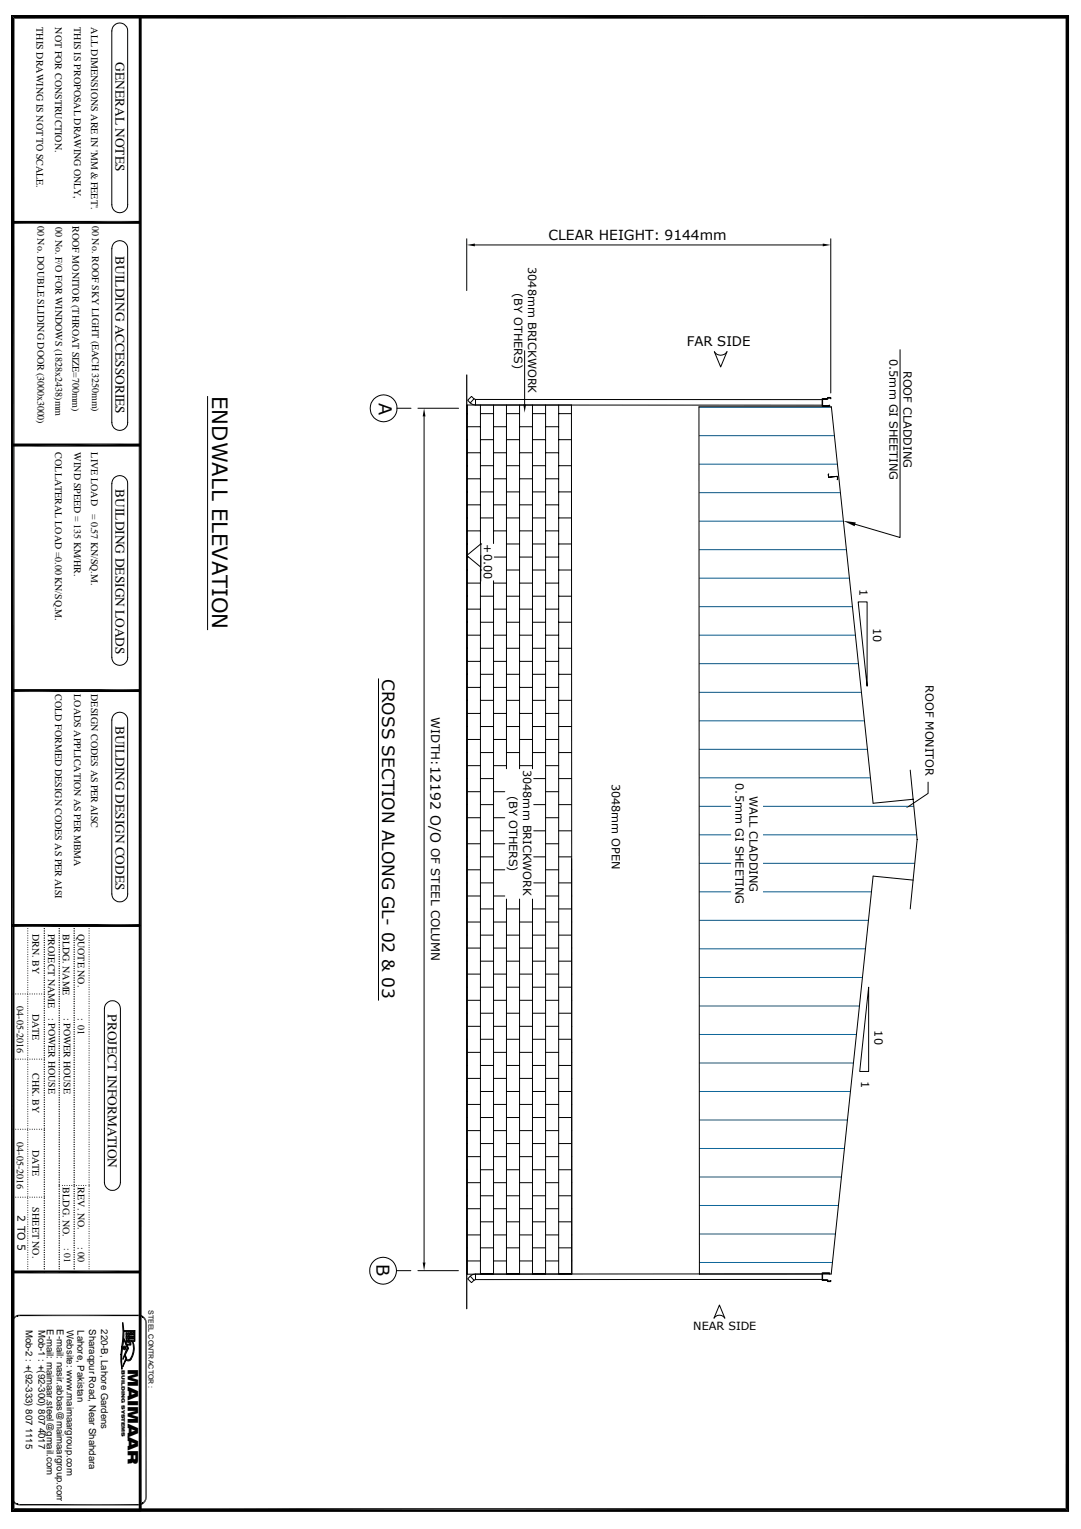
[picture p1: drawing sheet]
<svg xmlns="http://www.w3.org/2000/svg" width="297mm" height="420mm" viewBox="0 0 297 420" stroke-linecap="round" stroke-linejoin="round" font-family="sans-serif">
<g fill="none" stroke="#000" stroke-width=".27">
<path d="M3.2 4.3h290.1v410.6h-290.1zM3.2 4.3h35.3v410.6h-35.3h24.1M30.7 8.5h.1M31.3 7a2.16 2.16 0 0 1 2.4-.5 2.16 2.16 0 0 1 1.3 2v47.7a2.18 2.18 0 0 1-2.1 2.2 2.18 2.18 0 0 1-2.2-2.2v-47.7l.3-1.1zM293.3 4.3h.1M30.7 56.2h.1M35 56.2h.1M3.2 61h35.3M30.7 68.3h.1M31.3 66.7a2.19 2.19 0 0 1 2.4-.5 2.19 2.19 0 0 1 1.3 2.1v47.7a2.18 2.18 0 0 1-2.1 2.2 2.18 2.18 0 0 1-2.2-2.2v-47.7l.3-1.1zM128.1 65.6v14.2M130.3 67.3h95.5"/>
<path d="M228 65.6v42.3M144 96.3v14.8M196.1 96.6a2.03 2.03 0 0 0 3.4 0l-1.7 4.2zM247 96v51.6l-12.3-3.7M30.7 116h.1M35 116h.1M57 108.7v64.3M109 112.1h3.8M114.7 112.1h11.2M116.4 114.3v232.3M128.1 113.6h.2M128.3 111.2v41.2"/>
<path d="M128.3 117.2h3.6M129 110.6l1.4 .6M130.1 109.5l-.7-.7-1 1.1 .7 .8M130.1 109.5l.4 .2h95.1M130.1 109.5l-1 1.1M130.5 109.7v1.5h95.1M131.9 111.2v38.2h.3M131.9 113.6h3.6M135.5 111.2v38M135.5 117.2h3.5M139 111.2v99.9M139 113.6h3.6"/>
<path d="M142.6 111.2v99.9M142.6 117.2h3.5M146.1 111.2v99.9M146.1 113.6h3.6M149.7 111.2v238.6M149.7 117.2h3.6M153.3 111.2v238.6M153.3 113.6h3.5M156.8 111.2l.2 238.6zM156.8 111.2h-28.7v238.6h28.9M225.6 109.5h1.4l.2-.4h.8v.4l-.7-.2-.1 .3h-1.4v1.8h1.7l.2-.2v.3h-2.1zM3.2 122.2h35.3"/>
<path d="M30.7 132.8h.1M31.3 131.2a2.19 2.19 0 0 1 2.4-.4 2.19 2.19 0 0 1 1.3 2v47.7a2.18 2.18 0 0 1-2.1 2.2 2.18 2.18 0 0 1-2.2-2.2v-47.7l.3-1.1zM128.1 120.7h.2M128.1 127.9h.2M128.1 135.1h.2M128.3 124.3h3.6M128.3 131.5h3.6M128.3 138.6h3.6M131.9 120.7h3.6M131.9 127.9h3.6M131.9 135.1h3.6M135.5 124.3h3.5"/>
<path d="M135.5 131.5h3.5M135.5 138.6h3.5M139 120.7h3.6M139 127.9h3.6M139 135.1h3.6M142.6 124.3h3.5M142.6 131.5h3.5M142.6 138.6h3.5M146.1 120.7h3.6M146.1 127.9h3.6M146.1 135.1h3.6M149.7 124.3h3.6"/>
<path d="M149.7 131.5h3.6M149.7 138.6h3.6M153.3 120.7h3.5M153.3 127.9h3.5M153.3 135.1h3.5M227.4 130.1v.9l2.4-.2 .1 .7-.1 .2v-.9l-2.4 .2zM128.1 152.5l3.8-3.1v6.3zM128.1 142.2h.2M128.1 149.4h.2M128.1 156.5h.2M128.3 152.7v197.1M128.3 145.8h3.6"/>
<path d="M128.3 152.9h.3M131.9 155.6v194.2M131.9 142.2h3.6M131.9 156.5h.3M131.9 152.5v7.1M135.5 159.5v190.3M135.5 145.8h3.5M135.7 152.9h3.3M139 142.2h3.6M139 149.4h3.6M139 156.5h3.6M142.6 145.8h3.5"/>
<path d="M142.6 152.9h3.5M146.1 142.2h3.6M146.1 149.4h3.6M146.1 156.5h3.6M149.7 145.8h3.6M149.7 152.9h3.6M153.3 142.2h3.5M153.3 149.4h3.5M153.3 156.5h3.6M128.1 163.7h.2M128.1 170.8h.2M128.1 178h.2"/>
<path d="M128.3 160.1h3.6M128.3 167.2h3.6M128.3 174.4h3.6M131.9 163.7h3.6M131.9 170.8h3.6M131.9 178h3.6M135.5 160.1h3.5M135.5 167.2h3.5M135.5 174.4h3.5M139 163.7h3.6M139 170.8h3.6M139 178h3.6"/>
<path d="M142.6 160.1h3.5M142.6 167.2h3.5M142.6 174.4h3.5M146.1 163.7h3.6M146.1 170.8h3.6M146.1 178h3.6M149.7 160.1h3.6M149.7 167.2h3.6M149.7 174.4h3.6M153.3 163.7h3.6M153.3 170.8h3.6M153.3 178h3.6"/>
<path d="M235.5 165.3h2.5v23.1zM3.2 189.6h35.3M30.7 180.5h.1M30.7 197.7h.1M31.3 196.2a2.19 2.19 0 0 1 2.4-.5 2.19 2.19 0 0 1 1.3 2v47.8a2.18 2.18 0 0 1-2.1 2.1 2.18 2.18 0 0 1-2.2-2.1v-47.8zM35 180.5h.1M103.9 186.4v88.2M128.1 185.1h.2M128.1 192.3h.2M128.1 199.5h.2M128.3 181.6h3.6M128.3 188.7h3.6"/>
<path d="M128.3 195.9h3.6M131.9 185.1h3.6M131.9 192.3h3.6M131.9 199.5h3.6M135.5 181.6h3.5M135.5 188.7h3.5M135.5 195.9h3.5M139 185.1h3.6M139 192.3h3.6M139 199.5h3.6M142.6 181.6h3.5M142.6 188.7h3.5"/>
<path d="M142.6 195.9h3.5M146.1 185.1h3.6M146.1 192.3h3.6M146.1 199.5h3.6M149.7 181.6h3.6M149.7 188.7h3.6M149.7 195.9h3.6M153.3 185.1h3.6M153.3 192.3h3.6M153.3 199.5h3.6M128.1 206.6h.2M128.1 213.8h.2"/>
<path d="M128.3 203h3.6M128.3 210.2h3.6M128.3 217.4h3.6M131.9 206.6h3.6M131.9 213.8h3.6M135.5 203h3.5M135.5 210.2h3.5M135.5 217.4h3M139 206.6h3.6M142.6 203h3.5M142.6 210.2h3.5M146.1 206.6h3.6"/>
<path d="M146.5 213.8h3.2M149.7 203h3.6M149.7 210.2h3.6M149.7 217.4h3.6M153.3 206.6h3.6M153.3 213.8h3.6M249.8 211.4l1.9 19.1-1.9 19.1M250.7 219.4l-11.1 1.1-11.4-108.8h-36.4l.2 238.1M254.7 214.7v3.1l-5.3 3.6M128.1 220.9h.2M128.1 228.1h.2M128.1 235.3h.2"/>
<path d="M128.3 224.5h3.6M128.3 231.7h3.6M128.3 238.8h3.6M131.9 220.9h3.6M131.9 228.1h3.6M131.9 235.3h3.6M135.5 224.5h3M135.5 231.7h3M135.5 238.8h3M146.5 220.9h3.2M146.5 228.1h3.2M146.5 235.3h3.2"/>
<path d="M149.7 224.5h3.6M149.7 231.7h3.6M149.7 238.8h3.6M153.3 220.9h3.6M153.3 228.1h3.6M153.3 235.3h3.6M156.9 235.7v114.1M156.9 238.8h.1M3.2 254.1h35.3M7.6 255h.1M7.6 255.6h.1M7.6 256.2h.1"/>
<path d="M7.6 256.9h.1M7.6 257.6h.1M7.6 258.2h.1M7.6 258.8h.1M7.6 259.5h.1M12.1 255h.1M12.1 255.6h.1M12.1 256.2h.1M12.1 256.9h.1M12.1 257.6h.1M12.1 258.2h.1M12.1 258.8h.1"/>
<path d="M12.1 259.5h.1M16.2 255h.1M16.2 255.6h.1M16.2 256.2h.1M16.2 256.9h.1M16.2 257.6h.1M16.2 258.2h.1M16.2 258.8h.1M16.2 259.5h.1M20.3 255h.1M20.3 255.6h.1M20.3 256.2h.1"/>
<path d="M20.3 256.9h.1M20.3 257.6h.1M20.3 258.2h.1M20.3 258.8h.1M20.3 259.5h.1M24.4 255h.1M24.4 255.6h.1M24.4 256.2h.1M24.4 256.9h.1M24.4 257.6h.1M24.4 258.2h.1M24.4 258.8h.1"/>
<path d="M24.4 259.5h.1M30.7 245.5h.1M35 245.5h.1M128.1 242.4h.2M128.1 249.6h.2M128.1 256.7h.2M128.3 246h3.6M128.3 253.2h3.6M131.9 242.4h3.6M131.9 249.6h3.6M131.9 256.7h3.6M135.5 246h3"/>
<path d="M135.5 253.2h3.5M139 246.9v102.9M139 249.6h3.6M139 256.7h3.6M142.6 246.9v102.9M142.6 253.2h3.5M146.1 246.9v102.9M146.1 249.6h3.6M146.1 256.7h3.6M146.5 242.4h3.2M149.7 246h3.6M149.7 253.2h3.6"/>
<path d="M153.3 242.4h3.6M153.3 249.6h3.6M153.3 256.7h3.6M156.9 246h.1M156.9 253.2h.1M250.7 241.6l-11.1-1.1-11.5 109.3h-97.6v1.5M3.6 272.9h.1M4.3 272.9h.1M4.9 272.9h.1M5.6 272.9h.1M6.3 272.9h.1M6.9 272.9h.1"/>
<path d="M7.5 272.9h.1M7.6 278.2h.1M7.6 260.1h.1M7.6 260.8h.1M7.6 261.4h.1M7.6 262.1h.1M7.6 262.7h.1M7.6 263.3h.1M7.6 264h.1M7.6 264.6h.1M7.6 265.3h.1M7.6 265.9h.1"/>
<path d="M7.6 266.6h.1M7.6 267.2h.1M7.6 267.9h.1M7.6 268.5h.1M7.6 269.1h.1M7.6 269.8h.1M7.6 270.5h.1M7.6 271.1h.1M7.6 271.7h.1M7.6 272.4h.1M7.6 273h.1M7.6 273.7h.1"/>
<path d="M7.6 274.3h.1M7.6 274.9h.1M7.6 275.6h.1M7.6 276.2h.1M7.6 276.9h.1M7.6 277.5h.1M7.6 278.8h.1M7.6 279.5h.1M8.2 272.9h.1M8.8 272.9h.1M9.5 272.9h.1M10.1 272.9h.1"/>
<path d="M10.8 272.9h.1M11.4 272.9h.1M12.1 278.2h.1M12.1 272.9h.1M12.1 260.1h.1M12.1 260.8h.1M12.1 261.4h.1M12.1 262.1h.1M12.1 262.7h.1M12.1 263.3h.1M12.1 264h.1M12.1 264.6h.1"/>
<path d="M12.1 265.3h.1M12.1 265.9h.1M12.1 266.6h.1M12.1 267.2h.1M12.1 267.9h.1M12.1 268.5h.1M12.1 269.1h.1M12.1 269.8h.1M12.1 270.5h.1M12.1 271.1h.1M12.1 271.7h.1M12.1 272.4h.1"/>
<path d="M12.1 273h.1M12.1 273.7h.1M12.1 274.3h.1M12.1 274.9h.1M12.1 275.6h.1M12.1 276.2h.1M12.1 276.9h.1M12.1 277.5h.1M12.1 278.8h.1M12.1 279.5h.1M16.2 278.2h.1M16.2 260.1h.1"/>
<path d="M16.2 260.8h.1M16.2 261.4h.1M16.2 262.1h.1M16.2 262.7h.1M16.2 263.3h.1M16.2 264h.1M16.2 264.6h.1M16.2 265.3h.1M16.2 265.9h.1M16.2 266.6h.1M16.2 267.2h.1M16.2 267.9h.1"/>
<path d="M16.2 268.5h.1M16.2 269.1h.1M16.2 269.8h.1M16.2 270.5h.1M16.2 271.1h.1M16.2 271.7h.1M16.2 272.4h.1M16.2 273h.1M16.2 273.7h.1M16.2 274.3h.1M16.2 274.9h.1M16.2 275.6h.1"/>
<path d="M16.2 276.2h.1M16.2 276.9h.1M16.2 277.5h.1M16.2 278.8h.1M16.2 279.5h.1M20.3 278.2h.1M20.3 260.1h.1M20.3 260.8h.1M20.3 261.4h.1M20.3 262.1h.1M20.3 262.7h.1M20.3 263.3h.1"/>
<path d="M20.3 264h.1M20.3 264.6h.1M20.3 265.3h.1M20.3 265.9h.1M20.3 266.6h.1M20.3 267.2h.1M20.3 267.9h.1M20.3 268.5h.1M20.3 269.1h.1M20.3 269.8h.1M20.3 270.5h.1M20.3 271.1h.1"/>
<path d="M20.3 271.7h.1M20.3 272.4h.1M20.3 273h.1M20.3 273.7h.1M20.3 274.3h.1M20.3 274.9h.1M20.3 275.6h.1M20.3 276.2h.1M20.3 276.9h.1M20.3 277.5h.1M20.3 278.8h.1M20.3 279.5h.1"/>
<path d="M24.4 278.2h.1M24.4 260.1h.1M24.4 260.8h.1M24.4 261.4h.1M24.4 262.1h.1M24.4 262.7h.1M24.4 263.3h.1M24.4 264h.1M24.4 264.6h.1M24.4 265.3h.1M24.4 265.9h.1M24.4 266.6h.1"/>
<path d="M24.4 267.2h.1M24.4 267.9h.1M24.4 268.5h.1M24.4 269.1h.1M24.4 269.8h.1M24.4 270.5h.1M24.4 271.1h.1M24.4 271.7h.1M24.4 272.4h.1M24.4 273h.1M24.4 273.7h.1M24.4 274.3h.1"/>
<path d="M24.4 274.9h.1M24.4 275.6h.1M24.4 276.2h.1M24.4 276.9h.1M24.4 277.5h.1M24.4 278.8h.1M24.4 279.5h.1M28.7 276.9h.1M29.3 275.4a2.16 2.16 0 0 1 2.4-.5 2.16 2.16 0 0 1 1.3 2v47.8a2.2 2.2 0 0 1-2.1 2.1 2.2 2.2 0 0 1-2.2-2.1v-47.8l.3-1.1zM128.1 263.9h.2M128.1 271h.2M128.1 278.2h.2"/>
<path d="M128.3 260.3h3.6M128.3 267.5h3.6M128.3 274.6h3.6M131.9 263.9h3.6M131.9 271h3.6M131.9 278.2h3.6M135.5 260.3h3.5M135.5 267.5h3.5M135.5 274.6h3.5M139 263.9h3.6M139 271h3.6M139 278.2h3.6"/>
<path d="M142.6 260.3h3.5M142.6 267.5h3.5M142.6 274.6h3.5M146.1 263.9h3.6M146.1 271h3.6M146.1 278.2h3.6M149.7 260.3h3.6M149.7 267.5h3.6M149.7 274.6h3.6M153.3 263.9h3.6M153.3 271h3.6M153.3 278.2h3.6"/>
<path d="M156.9 260.3h.1M156.9 267.5h.1M156.9 274.6h.1M238.4 271v23.2h-2.4zM3.6 290.8h.1M4.3 290.8h.1M4.9 290.8h.1M5.6 290.8h.1M6.3 290.8h.1M6.9 290.8h.1M7.5 290.8h.1M7.6 280.1h.1"/>
<path d="M7.6 280.7h.1M7.6 281.4h.1M7.6 282h.1M7.6 282.7h.1M7.6 283.3h.1M7.6 283.9h.1M7.6 284.6h.1M7.6 285.3h.1M7.6 285.9h.1M7.6 286.5h.1M7.6 287.2h.1M7.6 287.8h.1"/>
<path d="M7.6 288.5h.1M7.6 289.1h.1M7.6 289.7h.1M7.6 290.4h.1M7.6 291.1h.1M7.6 291.7h.1M7.6 292.3h.1M7.6 293h.1M7.6 293.6h.1M7.6 294.3h.1M7.6 294.9h.1M7.6 295.6h.1"/>
<path d="M7.6 296.2h.1M7.6 296.8h.1M7.6 297.5h.1M7.6 298.1h.1M7.6 298.8h.1M7.6 299.4h.1M8.2 290.8h.1M8.8 290.8h.1M9.5 290.8h.1M10.1 290.8h.1M10.8 290.8h.1M11.4 290.8h.1"/>
<path d="M12.1 280.1h.1M12.1 280.7h.1M12.1 281.4h.1M12.1 282h.1M12.1 282.7h.1M12.1 283.3h.1M12.1 283.9h.1M12.1 284.6h.1M12.1 285.3h.1M12.1 285.9h.1M12.1 286.5h.1M12.1 287.2h.1"/>
<path d="M12.1 287.8h.1M12.1 288.5h.1M12.1 289.1h.1M12.1 289.7h.1M12.1 290.4h.1M12.1 291.1h.1M12.1 291.7h.1M12.1 292.3h.1M12.1 293h.1M12.1 293.6h.1M12.1 294.3h.1M12.1 294.9h.1"/>
<path d="M12.1 295.6h.1M12.1 296.2h.1M12.1 296.8h.1M12.1 297.5h.1M12.1 298.1h.1M12.1 298.8h.1M12.1 299.4h.1M12.1 290.8h.1M16.2 280.1h.1M16.2 280.7h.1M16.2 281.4h.1M16.2 282h.1"/>
<path d="M16.2 282.7h.1M16.2 283.3h.1M16.2 283.9h.1M16.2 284.6h.1M16.2 285.3h.1M16.2 285.9h.1M16.2 286.5h.1M16.2 287.2h.1M16.2 287.8h.1M16.2 288.5h.1M16.2 289.1h.1M16.2 289.7h.1"/>
<path d="M16.2 290.4h.1M16.2 291.1h.1M16.2 291.7h.1M16.2 292.3h.1M16.2 293h.1M16.2 293.6h.1M16.2 294.3h.1M16.2 294.9h.1M16.2 295.6h.1M16.2 296.2h.1M16.2 296.8h.1M16.2 297.5h.1"/>
<path d="M16.2 298.1h.1M16.2 298.8h.1M16.2 299.4h.1M20.3 280.1h.1M20.3 280.7h.1M20.3 281.4h.1M20.3 282h.1M20.3 282.7h.1M20.3 283.3h.1M20.3 283.9h.1M20.3 284.6h.1M20.3 285.3h.1"/>
<path d="M20.3 285.9h.1M20.3 286.5h.1M20.3 287.2h.1M20.3 287.8h.1M20.3 288.5h.1M20.3 289.1h.1M20.3 289.7h.1M20.3 290.4h.1M20.3 291.1h.1M20.3 291.7h.1M20.3 292.3h.1M20.3 293h.1"/>
<path d="M20.3 293.6h.1M20.3 294.3h.1M20.3 294.9h.1M20.3 295.6h.1M20.3 296.2h.1M20.3 296.8h.1M20.3 297.5h.1M20.3 298.1h.1M20.3 298.8h.1M20.3 299.4h.1M24.4 280.1h.1M24.4 280.7h.1"/>
<path d="M24.4 281.4h.1M24.4 282h.1M24.4 282.7h.1M24.4 283.3h.1M24.4 283.9h.1M24.4 284.6h.1M24.4 285.3h.1M24.4 285.9h.1M24.4 286.5h.1M24.4 287.2h.1M24.4 287.8h.1M24.4 288.5h.1"/>
<path d="M24.4 289.1h.1M24.4 289.7h.1M24.4 290.4h.1M24.4 291.1h.1M24.4 291.7h.1M24.4 292.3h.1M24.4 293h.1M24.4 293.6h.1M24.4 294.3h.1M24.4 294.9h.1M24.4 295.6h.1M24.4 296.2h.1"/>
<path d="M24.4 296.8h.1M24.4 297.5h.1M24.4 298.1h.1M24.4 298.8h.1M24.4 299.4h.1M128.1 285.3h.2M128.1 292.5h.2M128.1 299.7h.2M128.3 281.8h3.6M128.3 288.9h3.6M128.3 296.1h3.6M131.9 285.3h3.6"/>
<path d="M131.9 292.5h3.6M131.9 299.7h3.6M135.5 281.8h3.5M135.5 288.9h3.5M135.5 296.1h3.5M139 285.3h3.6M139 292.5h3.6M139 299.7h3.6M142.6 281.8h3.5M142.6 288.9h3.5M142.6 296.1h3.5M146.1 285.3h3.6"/>
<path d="M146.1 292.5h3.6M146.1 299.7h3.6M149.7 281.8h3.6M149.7 288.9h3.6M149.7 296.1h3.6M153.3 285.3h3.6M153.3 292.5h3.6M153.3 299.7h3.6M156.9 281.8h.1M156.9 288.9h.1M156.9 296.1h.1M3.6 310h.1"/>
<path d="M4.3 310h.1M4.9 310h.1M5.6 310h.1M6.3 310h.1M6.9 310h.1M7.5 310h.1M7.6 310.4h.1M7.6 300.1h.1M7.6 300.7h.1M7.6 301.4h.1M7.6 302h.1M7.6 302.6h.1"/>
<path d="M7.6 303.3h.1M7.6 303.9h.1M7.6 304.6h.1M7.6 305.2h.1M7.6 305.9h.1M7.6 306.5h.1M7.6 307.2h.1M7.6 307.8h.1M7.6 308.4h.1M7.6 309.1h.1M7.6 309.7h.1M7.6 311h.1"/>
<path d="M7.6 311.7h.1M7.6 312.3h.1M7.6 313h.1M7.6 313.6h.1M7.6 314.2h.1M7.6 314.9h.1M7.6 315.5h.1M7.6 316.2h.1M7.6 316.8h.1M7.6 317.4h.1M7.6 318.1h.1M7.6 318.8h.1"/>
<path d="M7.6 319.4h.1M8.2 310h.1M8.8 310h.1M9.5 310h.1M10.1 310h.1M10.8 310h.1M11.4 310h.1M12.1 310.4h.1M12.1 300.1h.1M12.1 300.7h.1M12.1 301.4h.1M12.1 302h.1"/>
<path d="M12.1 302.6h.1M12.1 303.3h.1M12.1 303.9h.1M12.1 304.6h.1M12.1 305.2h.1M12.1 305.9h.1M12.1 306.5h.1M12.1 307.2h.1M12.1 307.8h.1M12.1 308.4h.1M12.1 309.1h.1M12.1 309.7h.1"/>
<path d="M12.1 311h.1M12.1 311.7h.1M12.1 312.3h.1M12.1 313h.1M12.1 313.6h.1M12.1 314.2h.1M12.1 314.9h.1M12.1 315.5h.1M12.1 316.2h.1M12.1 316.8h.1M12.1 317.4h.1M12.1 318.1h.1"/>
<path d="M12.1 318.8h.1M12.1 319.4h.1M12.1 310h.1M16.2 310.4h.1M16.2 300.1h.1M16.2 300.7h.1M16.2 301.4h.1M16.2 302h.1M16.2 302.6h.1M16.2 303.3h.1M16.2 303.9h.1M16.2 304.6h.1"/>
<path d="M16.2 305.2h.1M16.2 305.9h.1M16.2 306.5h.1M16.2 307.2h.1M16.2 307.8h.1M16.2 308.4h.1M16.2 309.1h.1M16.2 309.7h.1M16.2 311h.1M16.2 311.7h.1M16.2 312.3h.1M16.2 313h.1"/>
<path d="M16.2 313.6h.1M16.2 314.2h.1M16.2 314.9h.1M16.2 315.5h.1M16.2 316.2h.1M16.2 316.8h.1M16.2 317.4h.1M16.2 318.1h.1M16.2 318.8h.1M16.2 319.4h.1M20.3 310.4h.1M20.3 300.1h.1"/>
<path d="M20.3 300.7h.1M20.3 301.4h.1M20.3 302h.1M20.3 302.6h.1M20.3 303.3h.1M20.3 303.9h.1M20.3 304.6h.1M20.3 305.2h.1M20.3 305.9h.1M20.3 306.5h.1M20.3 307.2h.1M20.3 307.8h.1"/>
<path d="M20.3 308.4h.1M20.3 309.1h.1M20.3 309.7h.1M20.3 311h.1M20.3 311.7h.1M20.3 312.3h.1M20.3 313h.1M20.3 313.6h.1M20.3 314.2h.1M20.3 314.9h.1M20.3 315.5h.1M20.3 316.2h.1"/>
<path d="M20.3 316.8h.1M20.3 317.4h.1M20.3 318.1h.1M20.3 318.8h.1M20.3 319.4h.1M24.4 310.4h.1M24.4 300.1h.1M24.4 300.7h.1M24.4 301.4h.1M24.4 302h.1M24.4 302.6h.1M24.4 303.3h.1"/>
<path d="M24.4 303.9h.1M24.4 304.6h.1M24.4 305.2h.1M24.4 305.9h.1M24.4 306.5h.1M24.4 307.2h.1M24.4 307.8h.1M24.4 308.4h.1M24.4 309.1h.1M24.4 309.7h.1M24.4 311h.1M24.4 311.7h.1"/>
<path d="M24.4 312.3h.1M24.4 313h.1M24.4 313.6h.1M24.4 314.2h.1M24.4 314.9h.1M24.4 315.5h.1M24.4 316.2h.1M24.4 316.8h.1M24.4 317.4h.1M24.4 318.1h.1M24.4 318.8h.1M24.4 319.4h.1"/>
<path d="M128.1 306.8h.2M128.1 314h.2M128.3 303.2h3.6M128.3 310.4h3.6M128.3 317.6h3.6M131.9 306.8h3.6M131.9 314h3.6M135.5 303.2h3.5M135.5 310.4h3.5M135.5 317.6h3.5M139 306.8h3.6M139 314h3.6"/>
<path d="M142.6 303.2h3.5M142.6 310.4h3.5M142.6 317.6h3.5M146.1 306.8h3.6M146.1 314h3.6M149.7 303.2h3.6M149.7 310.4h3.6M149.7 317.6h3.6M153.3 306.8h3.6M153.3 314h3.6M156.9 303.2h.1M156.9 310.4h.1"/>
<path d="M156.9 317.6h.1M3.6 328.7h.1M4.3 328.7h.1M4.9 328.7h.1M5.6 328.7h.1M6.3 328.7h.1M6.9 328.7h.1M7.5 328.7h.1M7.6 320h.1M7.6 320.7h.1M7.6 321.3h.1M7.6 322h.1"/>
<path d="M7.6 322.6h.1M7.6 323.2h.1M7.6 323.9h.1M7.6 324.6h.1M7.6 325.2h.1M7.6 325.8h.1M7.6 326.5h.1M7.6 327.1h.1M7.6 327.8h.1M7.6 328.4h.1M7.6 329h.1M7.6 329.7h.1"/>
<path d="M7.6 330.3h.1M7.6 331h.1M7.6 331.6h.1M7.6 332.3h.1M7.6 332.9h.1M7.6 333.6h.1M7.6 334.2h.1M7.6 334.9h.1M7.6 335.5h.1M7.6 336.1h.1M7.6 336.8h.1M7.6 337.4h.1"/>
<path d="M7.6 338.1h.1M7.6 338.7h.1M7.6 339.4h.1M7.6 340h.1M8.2 328.7h.1M8.8 328.7h.1M9.5 328.7h.1M10.1 328.7h.1M10.8 328.7h.1M11.4 328.7h.1M12.1 320h.1M12.1 320.7h.1"/>
<path d="M12.1 321.3h.1M12.1 322h.1M12.1 322.6h.1M12.1 323.2h.1M12.1 323.9h.1M12.1 324.6h.1M12.1 325.2h.1M12.1 325.8h.1M12.1 326.5h.1M12.1 327.1h.1M12.1 327.8h.1M12.1 328.4h.1"/>
<path d="M12.1 329h.1M12.1 329.7h.1M12.1 330.3h.1M12.1 331h.1M12.1 331.6h.1M12.1 332.3h.1M12.1 332.9h.1M12.1 333.6h.1M12.1 334.2h.1M12.1 334.9h.1M12.1 335.5h.1M12.1 336.1h.1"/>
<path d="M12.1 336.8h.1M12.1 337.4h.1M12.1 338.1h.1M12.1 338.7h.1M12.1 339.4h.1M12.1 340h.1M12.1 328.7h.1M16.2 320h.1M16.2 320.7h.1M16.2 321.3h.1M16.2 322h.1M16.2 322.6h.1"/>
<path d="M16.2 323.2h.1M16.2 323.9h.1M16.2 324.6h.1M16.2 325.2h.1M16.2 325.8h.1M16.2 326.5h.1M16.2 327.1h.1M16.2 327.8h.1M16.2 328.4h.1M16.2 329h.1M16.2 329.7h.1M16.2 330.3h.1"/>
<path d="M16.2 331h.1M16.2 331.6h.1M16.2 332.3h.1M16.2 332.9h.1M16.2 333.6h.1M16.2 334.2h.1M16.2 334.9h.1M16.2 335.5h.1M16.2 336.1h.1M16.2 336.8h.1M16.2 337.4h.1M16.2 338.1h.1"/>
<path d="M16.2 338.7h.1M16.2 339.4h.1M16.2 340h.1M16.2 325.5h.1M17.1 325.5h.1M17.8 325.5h.1M18.4 325.5h.1M19.1 325.5h.1M19.7 325.5h.1M20.3 320h.1M20.3 320.7h.1M20.3 321.3h.1"/>
<path d="M20.3 322h.1M20.3 322.6h.1M20.3 323.2h.1M20.3 323.9h.1M20.3 324.6h.1M20.3 325.2h.1M20.3 325.8h.1M20.3 326.5h.1M20.3 327.1h.1M20.3 327.8h.1M20.3 328.4h.1M20.3 329h.1"/>
<path d="M20.3 329.7h.1M20.3 330.3h.1M20.3 331h.1M20.3 331.6h.1M20.3 332.3h.1M20.3 332.9h.1M20.3 333.6h.1M20.3 334.2h.1M20.3 334.9h.1M20.3 335.5h.1M20.3 336.1h.1M20.3 336.8h.1"/>
<path d="M20.3 337.4h.1M20.3 338.1h.1M20.3 338.7h.1M20.3 339.4h.1M20.3 340h.1M20.3 325.5h.1M21 325.5h.1M21.6 325.5h.1M22.3 325.5h.1M22.9 325.5h.1M23.5 325.5h.1M24.4 320h.1"/>
<path d="M24.4 320.7h.1M24.4 321.3h.1M24.4 322h.1M24.4 322.6h.1M24.4 323.2h.1M24.4 323.9h.1M24.4 324.6h.1M24.4 325.2h.1M24.4 325.8h.1M24.4 326.5h.1M24.4 327.1h.1M24.4 327.8h.1"/>
<path d="M24.4 328.4h.1M24.4 329h.1M24.4 329.7h.1M24.4 330.3h.1M24.4 331h.1M24.4 331.6h.1M24.4 332.3h.1M24.4 332.9h.1M24.4 333.6h.1M24.4 334.2h.1M24.4 334.9h.1M24.4 335.5h.1"/>
<path d="M24.4 336.1h.1M24.4 336.8h.1M24.4 337.4h.1M24.4 338.1h.1M24.4 338.7h.1M24.4 339.4h.1M24.4 340h.1M24.4 325.5h.1M28.7 324.7h.1M33 324.7h.1M128.1 321.2h.2M128.1 328.3h.2"/>
<path d="M128.1 335.5h.2M128.3 324.7h3.6M128.3 331.9h3.6M128.3 339.1h3.6M131.9 321.2h3.6M131.9 328.3h3.6M131.9 335.5h3.6M135.5 324.7h3.5M135.5 331.9h3.5M135.5 339.1h3.5M139 321.2h3.6M139 328.3h3.6"/>
<path d="M139 335.5h3.6M142.6 324.7h3.5M142.6 331.9h3.5M142.6 339.1h3.5M146.1 321.2h3.6M146.1 328.3h3.6M146.1 335.5h3.6M149.7 324.7h3.6M149.7 331.9h3.6M149.7 339.1h3.6M153.3 321.2h3.6M153.3 328.3h3.6"/>
<path d="M153.3 335.5h3.6M156.9 324.7h.1M156.9 331.9h.1M156.9 339.1h.1M3.2 349.3h35.3M7.6 342.6h.1M7.6 340.7h.1M7.6 341.3h.1M7.6 341.9h.1M7.6 343.2h.1M7.6 343.9h.1M7.6 344.5h.1"/>
<path d="M7.6 345.2h.1M7.6 345.8h.1M7.6 346.5h.1M7.6 347.1h.1M7.6 347.7h.1M7.6 348.4h.1M12.1 342.6h.1M12.1 340.7h.1M12.1 341.3h.1M12.1 341.9h.1M12.1 343.2h.1M12.1 343.9h.1"/>
<path d="M12.1 344.5h.1M12.1 345.2h.1M12.1 345.8h.1M12.1 346.5h.1M12.1 347.1h.1M12.1 347.7h.1M12.1 348.4h.1M16.2 342.6h.1M16.2 340.7h.1M16.2 341.3h.1M16.2 341.9h.1M16.2 343.2h.1"/>
<path d="M16.2 343.9h.1M16.2 344.5h.1M16.2 345.2h.1M16.2 345.8h.1M16.2 346.5h.1M16.2 347.1h.1M16.2 347.7h.1M16.2 348.4h.1M20.3 342.6h.1M20.3 340.7h.1M20.3 341.3h.1M20.3 341.9h.1"/>
<path d="M20.3 343.2h.1M20.3 343.9h.1M20.3 344.5h.1M20.3 345.2h.1M20.3 345.8h.1M20.3 346.5h.1M20.3 347.1h.1M20.3 347.7h.1M20.3 348.4h.1M24.4 342.6h.1M24.4 340.7h.1M24.4 341.3h.1"/>
<path d="M24.4 341.9h.1M24.4 343.2h.1M24.4 343.9h.1M24.4 344.5h.1M24.4 345.2h.1M24.4 345.8h.1M24.4 346.5h.1M24.4 347.1h.1M24.4 347.7h.1M24.4 348.4h.1M108.8 348.9h4M114.7 348.9h11.1"/>
<path d="M128.1 342.6h.2M128.1 349.8h.2M128.3 346.2h3.6M129.1 350.4l1 1.1-.7 .7-1-1.1zM130.4 349.8l-1.4 .6M131.9 342.6h3.6M135.5 346.2h3.5M139 342.6h3.6M142.6 346.2h3.5M146.1 342.6h3.6M149.7 346.2h3.6M153.3 342.6h3.6"/>
<path d="M156.9 346.2h.1M197.5 358.3l1.4 3.6a1.76 1.76 0 0 0-2.9 0zM225.6 349.5h2.1v.3l-.2-.2h-1.7v1.8h1.4l.1 .3 .7-.1v.3h-.8l-.2-.4h-1.4zM225.6 351.3h-95.1l-.4 .2M3.2 362.6v49M3.3 362.1v50.1M3.5 362v50.3M33.2 371.7v2.2M33.3 370v5.4M33.4 369.6v6.1M33.5 368.1v3.8M33.7 367.8v2.2"/>
<path d="M33.7 363.1a17.5 17.5 0 0 1-.1 6.9l-.2 1.9v4a22 22 0 0 1 .3-8.1zM33.7 363.5v6.2M33.8 363.5v5.7M33.9 370.2h.5v.2l-.3 .2zM33.9 364.6v3.7M34 364.8v2.9l.9 2.4-1.1 3.1 1.5-3-1.3-2.7M34 365.3h3M34 365.6h2.9M34.1 369.6l.3 .2v.2h-.5zM34.4 372l.4 1-1.1 2.3 .8-2.4-.3-.6M34.6 365.9h.4v.7h-.4zM34.6 366.9h.4v.6h-.4z"/>
<path d="M34.6 367.8h.4v.7h-.4zM35.1 367.8h.4v.7h-.4zM35.2 366.9h.3v.6h-.3zM35.2 365.9h.3v.7h-.3zM35.8 365.9h.3v.7h-.3zM35.8 366.9h.3v.6h-.3zM36.3 368.3a4.9 4.9 0 0 1-.9 5h-.7M36.4 365.9h.4v.7h-.4zM36.4 366.9h.4v.7h-.4zM36.5 368.3a5.4 5.4 0 0 1-.8 5.2l-.4 .2-.7-.3M36.7 368.8v2.9M36.7 369.3v2"/>
<path d="M37 365.3v3M37 365.3v3h-1.1v1h-1l-.2-.2h.9v-1.2h1.2M39.9 362v50.3M40.1 362.1v50.1M40.2 362.6v49M3.2 414.9h.1M293.3 414.9h.1"/>
<circle cx="105.3" cy="112.1" r="3.7"/>
<circle cx="105.1" cy="348.9" r="3.7"/>
</g>
<g fill="#000">
<path d="M3.2 4.3h290.1l-289.3 .8zM3.2 4.3l.8 .8-.8 409.8zM4 5.1l289.3-.8v.8zM38.1 4.3l.8 410.6h-.8zM38.1 4.3h.8v410.6zM292.5 4.3h.8l-.8 409.8zM3.2 61.5l35.3-.8v.8zM3.2 60.7h35.3l-35.3 .8zM128.1 67.3l2.2-.4v.7zM225.8 66.9l2.2 .4-2.2 .3zM116.4 112.1l.4 2.2h-.8zM143.7 111.1h.7l-.4 2.2z"/>
<path d="M3.2 121.8h35.3l-35.3 .8zM3.2 122.6l35.3-.8v.8zM231.5 143l3.4 .4-.3 1.1zM3.2 189.2h35.3l-35.3 .8zM3.2 190l35.3-.8v.8zM248.6 221.9l.7-.6 .1 .3zM3.2 253.7h35.3l-35.3 .8zM3.2 254.5l35.3-.8v.8zM3.2 348.8h35.3l-35.3 .8zM3.2 349.6l35.3-.8v.8zM116 346.6h.8l-.4 2.3zM3.6 361.9v1.3z"/>
<path d="M3.8 361.6l-.2 1zM3.8 361.6v.7zM3.9 361.6l-.1 .7zM3.9 361.6l.4-.3-.4 .8zM4.3 361.3v.4l-.4 .4zM4.3 361.2v.5zM4.8 361v.4zM4.3 361.2l.5-.2-.5 .7zM4.8 361v.4l-.5 .3zM4.8 361h.6l-.6 .4zM4.8 361.4l.6-.4v.4zM33.4 374.2v1.7z"/>
<path d="M33.4 373.9v1.8zM33.5 375.1l-.1 .8zM33.5 375.1v.8zM33.6 363.3v.2zM33.7 363.1l-.1 .4zM33.7 363.1v1.8zM33.7 375.1v.2zM33.8 372.9v.3zM33.9 369.8v.2zM33.9 370.2v.2zM34 365.3v.2zM34 367.5v.2z"/>
<path d="M34 365.3v.3zM33.9 370.2h.2l-.2 .2zM34.1 370.2v.4l-.2-.2zM34.1 369.6l-.2 .4zM34.1 369.6v.4h-.2zM34.1 370.2h.2l-.2 .4zM34.3 370.2v.4h-.2zM34.1 369.6h.2l-.2 .4zM34.3 369.6v.4h-.2zM34.4 372v.6zM34.4 369.8v.2zM34.4 370.2v.2z"/>
<path d="M34.3 370.2h.1l-.1 .4zM34.4 370.2l-.1 .4zM34.3 369.6l.1 .2-.1 .2zM34.4 369.8l-.1 .2zM34.4 372l.1 .3-.1 .3zM34.5 372.3v.6l-.1-.3zM34.5 372.9l-.8 2.4zM34.5 372.9v.7l-.8 1.7zM34.7 373.3v.2zM34 367.5l.8 1.7zM34 367.7l.8 1.5v.7zM34.5 372.3l.3 .7-.3 .6z"/>
<path d="M34.9 369.1v.2zM34.9 369.3v.8zM34.8 369.2v.7zM34.9 370.1l-1.1 3.1zM34.9 370.1v.9l-1.1 2.2zM34.7 373.3l.2 .1-.2 .1zM34.7 373.5l.2-.1v.2zM34.6 367.8h.4l-.4 .7zM35 367.8v.7h-.4zM34.6 366.9h.4l-.4 .7zM35 366.9v.7h-.4zM34.6 365.9h.4l-.4 .7z"/>
<path d="M35 365.9v.7h-.4zM34.9 373.4v.2zM35 373.4l-.1 .2zM34.9 369.3l.4 .9-.4 .8zM35 373.4l.3-.1-.3 .3zM35.3 373.3v.4l-.3-.1zM35.3 373.3v.4zM35.4 373.3l-.1 .4zM35.1 367.8h.4l-.4 .7zM35.5 367.8v.7h-.4zM35.2 365.9h.3l-.3 .7zM35.5 365.9v.7h-.3z"/>
<path d="M35.2 366.9h.3l-.3 .7zM35.5 366.9v.7h-.3zM34.9 369.1h.7l-.7 .2zM34.9 369.3l.7-.2v.2zM35.4 373.3l.3-.1-.3 .4zM35.7 373.2v.3l-.3 .1zM35.8 373.1l-.1 .4zM35.6 367.9h.3l-.3 1.4zM35.9 367.9v1.4h-.3zM36 372.7l-.2 .7zM36 372.7v.5l-.2 .2zM35.8 366.9h.3l-.3 .7z"/>
<path d="M36.1 366.9v.7h-.3zM35.8 365.9h.3l-.3 .7zM36.1 365.9v.7h-.3zM36.2 372.2l-.2 1zM36.3 368.3l.1 .5zM36.4 371.4l-.2 1.4zM36.4 368.3v.5zM36.5 368.3v.5zM36.5 371.3l-.1 1zM36.6 370.7l-.1 1.4zM36.6 368.6v.7zM36.6 370.3v1.6z"/>
<path d="M36.6 368.8v1.5zM36.4 366.9h.4l-.4 .7zM36.8 366.9v.7h-.4zM36.4 365.9h.4l-.4 .7zM36.8 365.9v.7h-.4zM35.9 367.9h.9l-.9 .4zM35.9 368.3l.9-.4v.4zM36.8 369.3v2zM36.8 367.9v.4zM36.9 367.9l-.1 .4zM38.6 361v.4zM38 361h.6l-.6 .4z"/>
<path d="M38 361.4l.6-.4v.4zM39.1 361.2v.5zM39.1 361.3v.4zM38.6 361l.5 .2-.5 .2zM38.6 361.4l.5-.2v.5zM39.1 361.3l.4 .3-.4 .1zM39.1 361.7l.4-.1v.5zM39.5 361.6v.5zM39.6 361.6v.7zM39.6 361.6l.2 .3-.2 .4zM39.8 361.9v.7l-.2-.3zM39.8 361.9v.7z"/>
<path d="M39.9 362v1.2zM3.6 411.1v1.2zM3.6 411.6v.8zM3.6 411.6l.2 .4-.2 .4zM3.8 412v.7l-.2-.3zM3.8 412v.7zM3.9 412.2v.5zM4 414.1l289.3 .8h-290.1zM4 5.1v409l-.8 .8zM3.9 412.2l.4 .3-.4 .2zM3.9 412.7l.4-.2v.5zM4.3 412.5v.5z"/>
<path d="M4.3 412.6v.4zM4.8 412.8v.5zM4.3 412.6l.5 .2-.5 .2zM4.3 413l.5-.2v.5zM4.8 412.8l.6 .2-.6 .3zM4.8 413.3l.6-.3v.3zM38.6 412.8v.5zM38 413l.6-.2-.6 .5zM38 413.3l.6-.5v.5zM39.1 412.5v.5zM38.6 412.8l.5-.2-.5 .7zM39.1 412.6v.4l-.5 .3z"/>
<path d="M39.5 412.2l-.4 .8v-.5zM39.5 412.2v.5l-.4 .3zM39.6 412l-.1 .7zM39.8 411.6l-.2 1.1v-.7zM39.8 411.6v.8l-.2 .3zM39.9 411.1l-.1 1.3zM293.3 4.3v410.6l-.8-.8zM4 414.1h288.5l.8 .8z"/>
</g>
<g fill="none" stroke="#005d94" stroke-width=".27">
<path d="M191.8 111.8h36.4M191.8 119.6h37.2M191.9 127.4h37.9M191.9 135.3h38.8M191.9 143.1h39.6M191.9 150.9h40.4M191.9 158.7h41.2M191.9 166.6h42.1M191.9 174.4h42.9M191.9 182.2h43.7M191.9 190.1h44.5M191.9 197.9h45.3"/>
<path d="M191.9 205.7h46.2M191.9 213.6h47M191.9 221.4h8.8M191.9 229.2h8.8M191.9 237h8.8M209.4 221.4h41.4M209.4 229.2h42.2M209.4 237h41.7M191.9 244.9h8.8M191.9 252.7h46.5M209.4 244.9h29.8M191.9 260.5h45.7"/>
<path d="M191.9 268.4h44.8M191.9 276.2h44M191.9 284h43.2M191.9 291.9h42.3M191.9 299.7h41.5M191.9 307.5h40.7M191.9 315.3h39.9M192 323.2h38.9M192 331h38.1M192 338.8h37.3M192 346.6h36.5"/>
</g>
<path d="M128.1 103v256.3" fill="none" stroke="#000" stroke-width=".34"/>
<path d="M5.4 361.2h32.6M5.4 413.1h32.6" fill="none" stroke="#000" stroke-width=".38"/>
<path d="M34 365.5h2.9" fill="none" stroke="#000" stroke-width=".3"/>
<text font-size="5.8" x="58.2" y="108.7" transform="rotate(90 58.2 108.7)">ENDWALL ELEVATION</text>
<g font-size="4.9">
<text x="104" y="110.8" transform="rotate(90 104 110.8)">A</text>
<text x="103.3" y="347.1" transform="rotate(90 103.3 347.1)">B</text>
</g>
<text font-size="4.6" x="104.9" y="186.4" transform="rotate(90 104.9 186.4)">CROSS SECTION ALONG GL- 02 &amp; 03</text>
<g font-size="4">
<text x="35.1" y="375.8" transform="rotate(90 35.1 375.8)">MAIMA</text>
<text x="35.1" y="398.2" transform="rotate(90 35.1 398.2)">R</text>
</g>
<g font-size="3.8">
<text x="150.5" y="66">CLEAR HEIGHT: 9144mm</text>
<text x="118.1" y="210.2" transform="rotate(90 118.1 210.2)">12192 O/O</text>
</g>
<g font-size="3.7">
<text x="31.7" y="17.1" transform="rotate(90 31.7 17.1)">GENERAL NOTES</text>
<text x="31.7" y="70.3" transform="rotate(90 31.7 70.3)">BUILDING ACCESSORIES</text>
<text x="31.7" y="134.3" transform="rotate(90 31.7 134.3)">BUILDING DESIGN LOADS</text>
<text x="31.7" y="199.2" transform="rotate(90 31.7 199.2)">BUILDING DESIGN CODES</text>
<text x="29.6" y="278.4" transform="rotate(90 29.6 278.4)">PROJECT INFORMATION</text>
</g>
<text font-size="3.6" x="188.5" y="95">FAR SIDE</text>
<g font-size="3.3">
<text x="118.3" y="197" transform="rotate(90 118.3 197)">WIDTH:</text>
<text x="118.3" y="232.7" transform="rotate(90 118.3 232.7)">OF STEEL COLUMN</text>
</g>
<g font-size="3.1">
<text x="145" y="73.3" transform="rotate(90 145 73.3)">3048mm BRICKWORK</text>
<text x="141.1" y="80.5" transform="rotate(90 141.1 80.5)">(BY OTHERS)</text>
<text x="244.2" y="98.5" transform="rotate(90 244.2 98.5)">0.5mm GI SHEETING</text>
<text x="248" y="101.8" transform="rotate(90 248 101.8)">ROOF CLADDING</text>
<text x="132.8" y="149.4" transform="rotate(90 132.8 149.4)">+0.00</text>
<text x="235.9" y="161.8" transform="rotate(90 235.9 161.8)">1</text>
<text x="239.6" y="172.3" transform="rotate(90 239.6 172.3)">10</text>
<text x="254" y="188" transform="rotate(90 254 188)">ROOF MONITOR</text>
<text x="143.6" y="211.4" transform="rotate(90 143.6 211.4)">3048mm BRICKWORK</text>
<text x="167.9" y="215.2" transform="rotate(90 167.9 215.2)">3048mm OPEN</text>
<text x="201.8" y="215" transform="rotate(90 201.8 215)">0.5mm GI SHEETING</text>
<text x="139.8" y="218.5" transform="rotate(90 139.8 218.5)">(BY OTHERS)</text>
<text x="205.7" y="218.5" transform="rotate(90 205.7 218.5)">WALL CLADDING</text>
<text x="240" y="282.9" transform="rotate(90 240 282.9)">10</text>
<text x="236.4" y="296.8" transform="rotate(90 236.4 296.8)">1</text>
<text x="190.3" y="365.1">NEAR SIDE</text>
</g>
<text font-size="2.9" x="4.8" y="333.6" transform="rotate(90 4.8 333.6)">2 TO 5</text>
<g font-size="2.7">
<text x="10" y="7.5" transform="rotate(90 10 7.5)">THIS DRAWING IS NOT TO SCALE.</text>
<text x="15.2" y="7.5" transform="rotate(90 15.2 7.5)">NOT FOR CONSTRUCTION.</text>
<text x="20.3" y="7.5" transform="rotate(90 20.3 7.5)">THIS IS PROPOSAL DRAWING ONLY,</text>
<text x="25" y="7.5" transform="rotate(90 25 7.5)">ALL DIMENSIONS ARE IN 'MM &amp; FEET'.</text>
<text x="10.3" y="62" transform="rotate(90 10.3 62)">00 No. DOUBLE SLIDING DOOR (3000x3000)</text>
<text x="15.2" y="62.3" transform="rotate(90 15.2 62.3)">00 No. F/O FOR WINDOWS (1828x2438)mm</text>
<text x="19.9" y="62" transform="rotate(90 19.9 62)">ROOF MONITOR (THROAT SIZE=700mm)</text>
<text x="25.3" y="61.9" transform="rotate(90 25.3 61.9)">00 No. ROOF SKY LIGHT (EACH 3250mm)</text>
<text x="15.2" y="124.2" transform="rotate(90 15.2 124.2)">COLLATERAL LOAD =0.00 KN/SQ.M.</text>
<text x="20.3" y="124.2" transform="rotate(90 20.3 124.2)">WIND SPEED = 135 KM/HR.</text>
<text x="25" y="124.2" transform="rotate(90 25 124.2)">LIVE LOAD</text>
<text x="25" y="141.1" transform="rotate(90 25 141.1)">= 0.57 KN/SQ.M.</text>
<text x="15.2" y="190.6" transform="rotate(90 15.2 190.6)">COLD FORMED DESIGN CODES AS PER AISI</text>
<text x="20.3" y="190.6" transform="rotate(90 20.3 190.6)">LOADS APPLICATION AS PER MBMA</text>
<text x="25" y="190.6" transform="rotate(90 25 190.6)">DESIGN CODES AS PER AISC</text>
<text x="8.9" y="256.4" transform="rotate(90 8.9 256.4)">DRN. BY</text>
<text x="13.2" y="256.4" transform="rotate(90 13.2 256.4)">PROJECT NAME</text>
<text x="17.3" y="256.4" transform="rotate(90 17.3 256.4)">BLDG. NAME</text>
<text x="21.4" y="256.4" transform="rotate(90 21.4 256.4)">QUOTE NO.</text>
<text x="4.6" y="276.3" transform="rotate(90 4.6 276.3)">04-05-2016</text>
<text x="8.9" y="278.3" transform="rotate(90 8.9 278.3)">DATE</text>
<text x="13.4" y="279.4" transform="rotate(90 13.4 279.4)">: POWER HOUSE</text>
<text x="17.5" y="279.4" transform="rotate(90 17.5 279.4)">: POWER HOUSE</text>
<text x="21.4" y="279.4" transform="rotate(90 21.4 279.4)">: 01</text>
<text x="8.9" y="294.6" transform="rotate(90 8.9 294.6)">CHK. BY</text>
<text x="4.6" y="313.6" transform="rotate(90 4.6 313.6)">04-05-2016</text>
<text x="8.9" y="315.6" transform="rotate(90 8.9 315.6)">DATE</text>
<text x="17.3" y="326" transform="rotate(90 17.3 326)">BLDG. NO.</text>
<text x="21.4" y="326" transform="rotate(90 21.4 326)">REV. NO.</text>
<text x="8.9" y="331.5" transform="rotate(90 8.9 331.5)">SHEET NO.</text>
<text x="21.4" y="342.4" transform="rotate(90 21.4 342.4)">: 00</text>
</g>
<g font-size="2.6">
<text x="17.6" y="342.6" transform="rotate(90 17.6 342.6)">: 01</text>
<text x="7.1" y="365.1" transform="rotate(90 7.1 365.1)">Mob-2 : +(92-333) 807</text>
<text x="10.5" y="365.1" transform="rotate(90 10.5 365.1)">Mob-1 : +(92-300) 807</text>
<text x="12.8" y="364.9" transform="rotate(90 12.8 364.9)">E-mail: maimaar.steel@gmail.com</text>
<text x="15.6" y="364.9" transform="rotate(90 15.6 364.9)">E-mail: nasir.abbas@maimaargroup.com</text>
<text x="18.4" y="365.2" transform="rotate(90 18.4 365.2)">Website: www.maimaargroup.com</text>
<text x="21.3" y="365.2" transform="rotate(90 21.3 365.2)">Lahore, Pakistan</text>
<text x="24.5" y="364.9" transform="rotate(90 24.5 364.9)">Sharaqpur Road, Near Shahdara</text>
<text x="27.7" y="364.9" transform="rotate(90 27.7 364.9)">220-B, Lahore Gardens</text>
<text x="7.1" y="392" transform="rotate(90 7.1 392)">1115</text>
<text x="10.5" y="392" transform="rotate(90 10.5 392)">4017</text>
</g>
<text font-size="1.9" x="40.8" y="359.7" transform="rotate(90 40.8 359.7)">STEEL CONTRACTOR :</text>
<text font-size="1.3" x="33.4" y="376.2" transform="rotate(90 33.4 376.2)">BUILDING SYSTEMS</text>
</svg>
